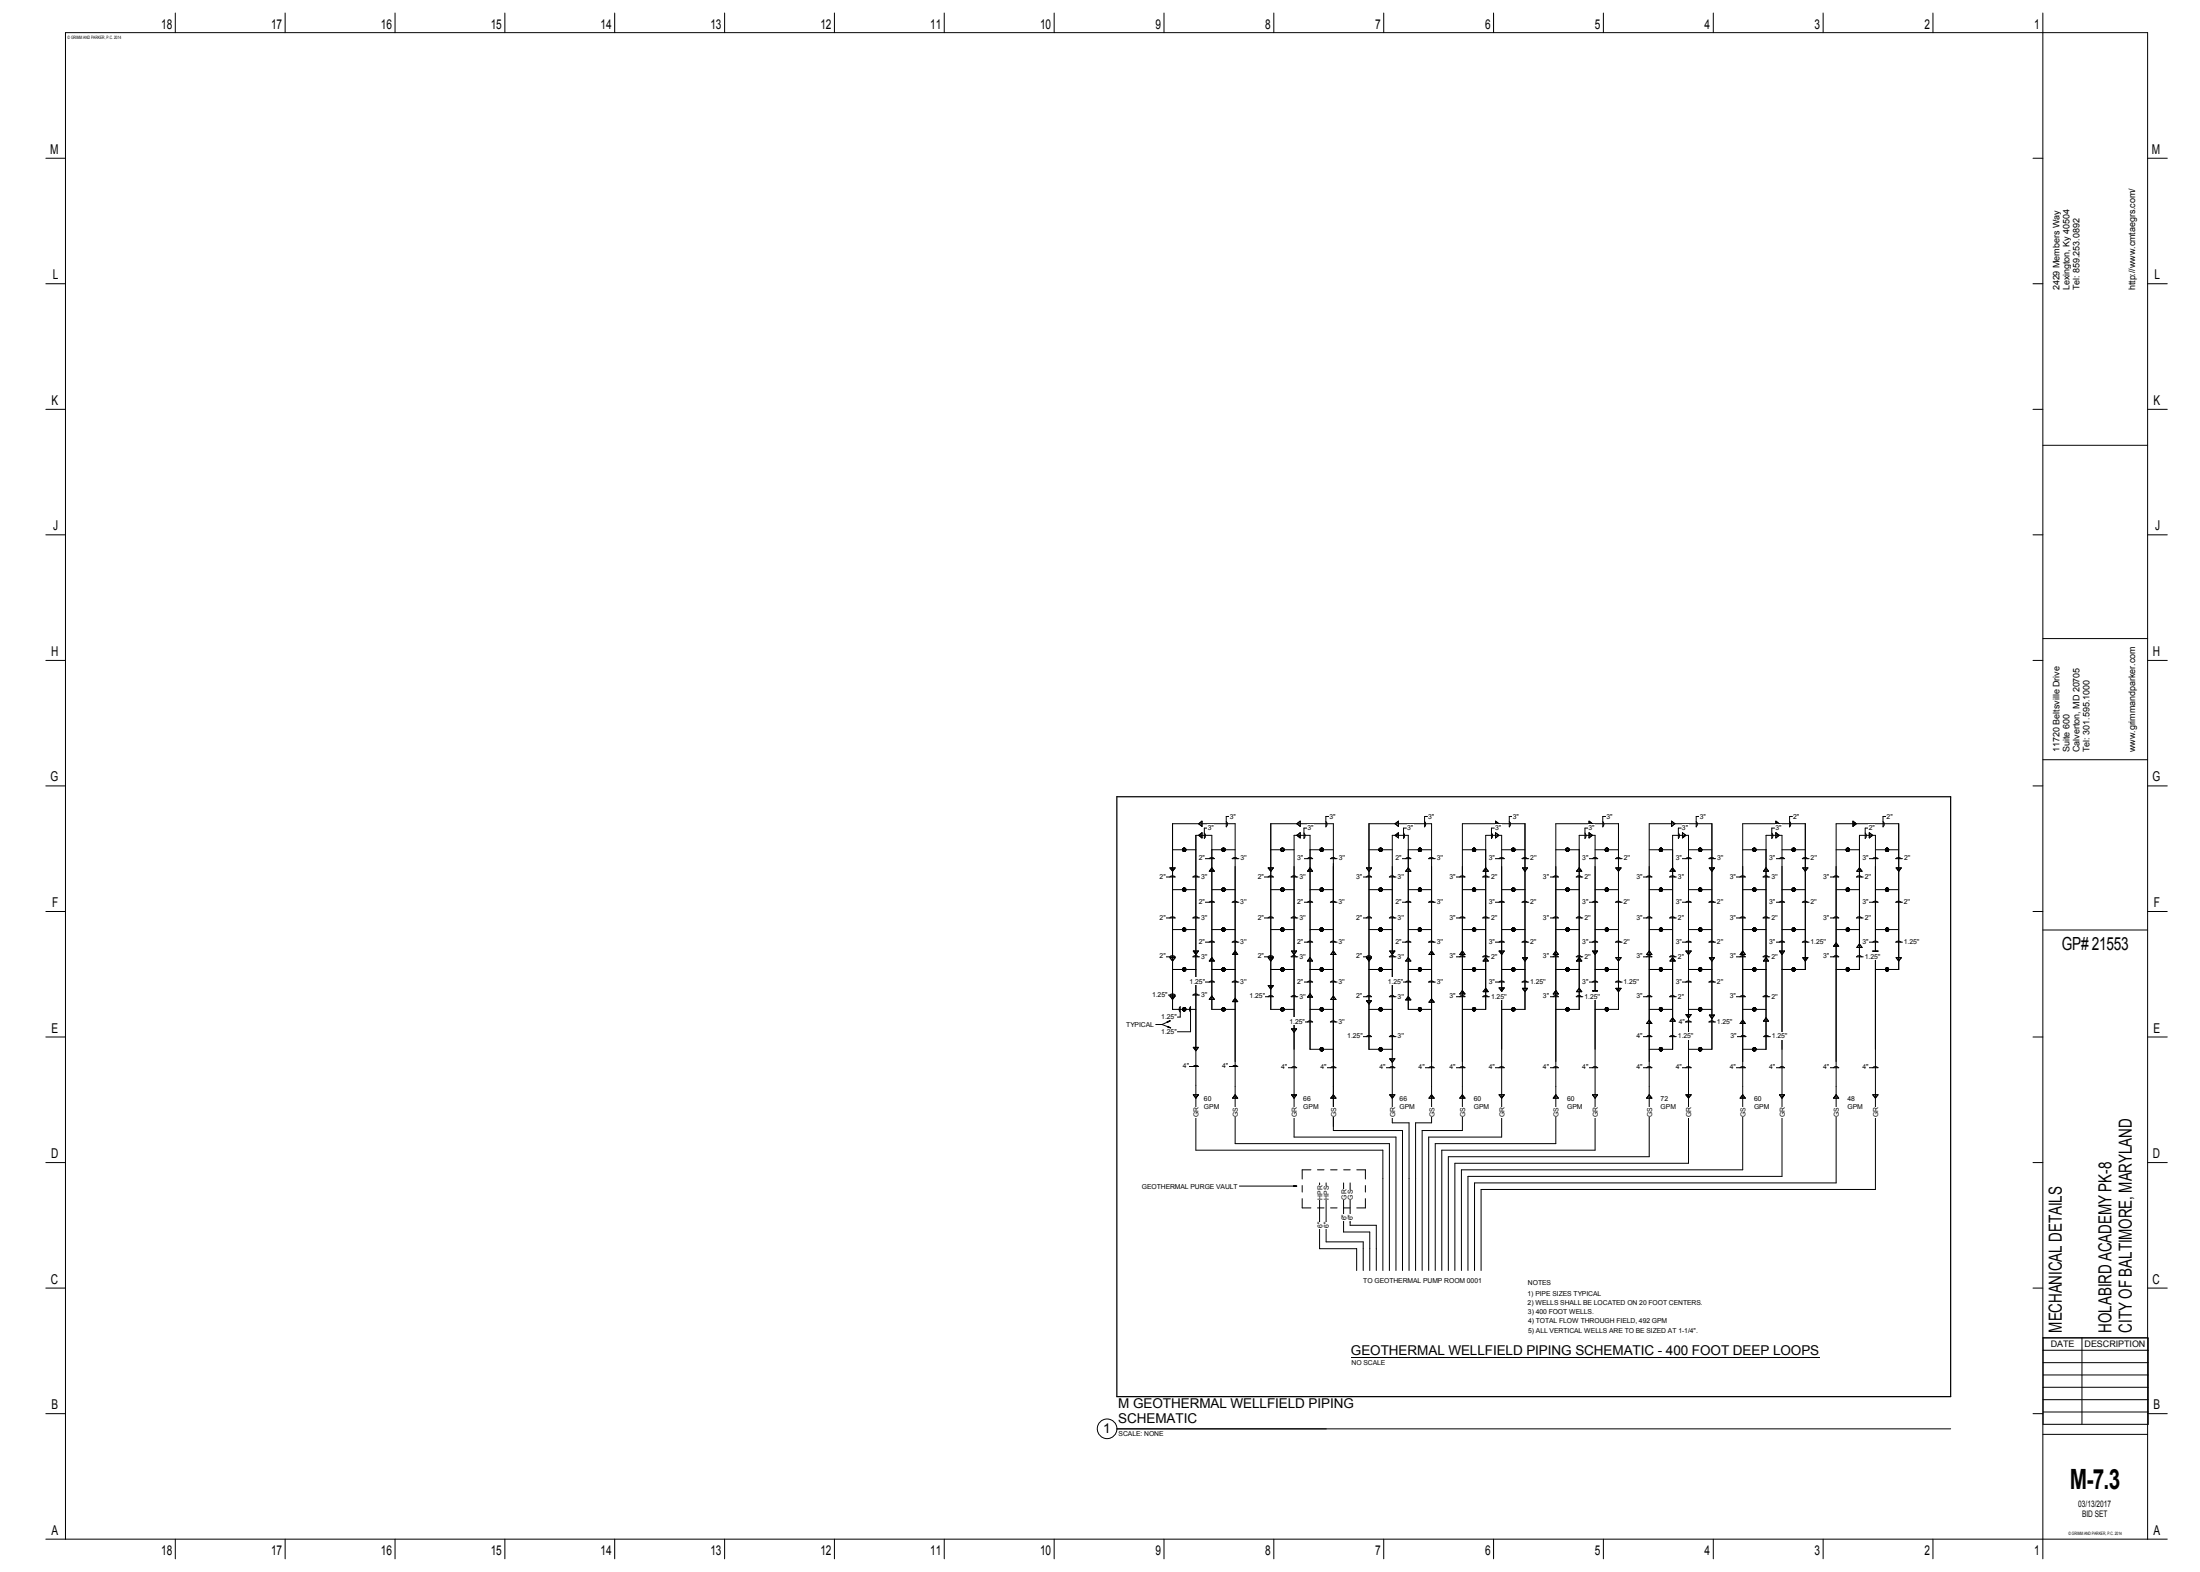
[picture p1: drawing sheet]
<svg xmlns="http://www.w3.org/2000/svg" width="1067mm" height="762mm" viewBox="0 0 1067 762" stroke-linecap="round" stroke-linejoin="round" font-family="sans-serif">
<g fill="none" stroke="#000" stroke-width=".48">
<path d="M581 399l2-1v3zM596 396h-1v5v-2v-1M629 399l1-1v3zM644 396h-1v5v-2v-1M676 399l2-1v3zM678 398v1M678 400h.1M692 396h-1v5v-2v-1M725 398l2 1-2 2zM726 399h-1l1 1M733 396h-1v5v-2v-1M771 398l1 1-1 2z"/>
<path d="M771 398l1 1M772 399l-1 1M779 396h-2v5l1-2-1-1M811 400h.1M811 398l1 1-1 2zM811 398v1M824 396h-2v5l1-2-1-1M861 400h1M861 398l2 1-2 2zM862 399h-1M869 396h-1v5v-2v-1M899 399l1 1"/>
<path d="M899 398l1 1-1 2zM900 399l-1 1M914 396h-1v5l1-2-1-1M569 412h11M573 412h1M574 411l-1 1M574 412v1M574 411h.1M574 413h.1M574 411h1M575 412l-1 1M575 411v1"/>
<path d="M575 412h.1M581 405l2-1v2zM582 404l1 1M583 406h.1M584 416h5h-1h-2M585 401h-1v5l1-1-1-1M588 412h11M592 412h1M592 412l1 1M593 412h.1M593 411l-1 1M593 411h.1"/>
<path d="M593 412v1M593 411l1 1-1 1M593 411v1M593 411l1 1M593 413h1M593 411h1M594 411h.1M594 413h-1M594 411v2M594 412v1M594 411v1M594 412l-1 1"/>
<path d="M594 412h.1M600 416h-1h-2h4M616 412h12M621 412h.1M621 411v1M621 412l1 1M621 411h.1M622 413h.1M622 411h.1M622 411h-1M622 411h1M623 411l-1 2"/>
<path d="M623 412l-1 1M623 411v1M623 412h.1M629 405l1-1v2zM629 405l1 1M630 405v1M632 416h5h-2h-1M634 401h-2v5l1-1-1-1M635 412h12M640 412l1 1 1-1M640 412h.1M640 412l1 1"/>
<path d="M640 411v1M640 411h.1M641 411h-1M641 413h.1M641 411h.1M641 411h1M641 411l1 1M641 411l-1 1M642 412h.1M642 412l-1 1M642 411v1l-1 1M642 411v1"/>
<path d="M648 416h-2h-1h3M664 412h11M669 412h.1M669 412v1M669 411v1M669 411h.1M669 411l1 1-1 1M669 411l1 1M669 413h1M669 411h1M670 411h.1M670 413h.1"/>
<path d="M670 411v2M670 412v1M670 411v1M670 412l-1 1M670 412h.1M676 405l2-1v2zM678 404l-1 1M680 416h4h-1h-1M682 401h-1v5v-1v-1M683 412h11M688 412h.1M688 412v1"/>
<path d="M688 411v1M688 411h.1M688 413h.1M688 413h1M688 411h1M688 411l1 1M689 411h.1M689 412v1M689 412l-1 1M689 411v1M689 412h.1M695 416h-1h-1h3"/>
<path d="M709 412h11M714 412h.1M714 411v1M714 412l1 1M715 413h.1M715 411h.1M715 411h-1M715 411l-1 1h1M715 411v1M715 412v1M725 401h-2v5l1-1-1-1M725 416h4h-1h-1"/>
<path d="M725 404l2 1-2 1zM726 404l1 1M728 412h11M733 412l1 1M733 411v1M733 412h.1M733 411h.1M734 413h.1M734 411h.1M734 411h-1M734 411l-1 1M734 411v1"/>
<path d="M734 412v1M734 411l1 1M735 412h-1M735 412h.1M741 416h-2h-1h3M754 412h12M759 412h.1M759 412l1 1M759 412h1M759 411v1M759 412h2M760 412h.1"/>
<path d="M760 412v1M760 413h.1M760 411h.1M760 411h-1M760 411l-1 1M760 411h1M761 411v1M761 411l-2 1M761 412l-1 1M761 411h.1M761 412h.1M770 401h-1v5v-1v-1"/>
<path d="M770 416h5h-2h-1M771 404l1 1-1 1zM771 404v1M773 412h12M778 412h.1M778 412h1M779 411l-1 1M779 412v1M779 413h.1M779 411h.1M779 411h1M779 411l1 1"/>
<path d="M780 411l-1 1h1M780 411v1M780 412l-1 1M780 411h.1M780 411l-1 2M786 416h-1h-2h4M800 412h11M805 412h.1M805 411v1M805 412l1 1M805 412v1M805 411h.1"/>
<path d="M805 411l1 1M805 413h1M805 411h1M806 411l-1 1M806 411h.1M806 411v1M806 412v1M806 412l-1 1M806 412h.1M815 401h-1v5v-1v-1M815 416h5h-1h-2M816 405v1"/>
<path d="M816 404l1 1-1 1zM817 405l-1 1M819 412h11M824 412h.1M824 411v1M824 412l1 1M824 412v1M824 411h.1M824 413h1M824 411h1M825 411l-1 1M825 411h.1"/>
<path d="M825 411v1M825 412v1M825 412h.1M831 416h-1h-1h3M845 412h11M850 412h.1M850 412v1M850 411v1M850 411v2M850 412h1M850 413h.1M850 411h.1"/>
<path d="M850 413h1M850 411h1M851 411h.1M851 411v1M851 411l-1 1M851 412v1M851 412h.1M861 401h-2v5l1-1-1-1M861 416h4h-1h-1M861 404l1 1M861 404l2 1-2 1zM864 412h11"/>
<path d="M869 412h.1M869 412l1 1M869 411v1M870 413h.1M870 411h.1M870 411h-1M870 411l-1 1M870 411l-1 1h1M870 411v1M870 412v1M870 411l1 1M871 412h-1"/>
<path d="M871 412l-1 1M877 416h-2h-1h3M890 412h12M895 412h.1M895 411v1M895 412l1 1M895 411h.1M896 411h-1M896 411l-1 1M896 413h.1M896 411h.1M896 411l1 1-1 1"/>
<path d="M896 411h1M897 412l-1 1M897 411v1M897 412h.1M906 401h-2v5l1-1-1-1M906 416h5h-2h-1M906 404l2 1-2 1zM907 404l-1 1M909 412h12M914 411v1M914 412h.1M914 412l1 1"/>
<path d="M914 411h.1M915 413h.1M915 411h.1M915 411h-1M915 411l1 1M915 411l-1 1M915 411h1M916 411v1M916 412l-1 1M916 411h.1M916 412h.1M922 416h-1h-2h4"/>
<path d="M565 425h5h-1h-2M567 421h3l-1 1zM568 421h.1M568 421h1M569 431h11M573 431l1 1M574 431h-1M574 432h.1M574 430v1M574 430h.1M574 430l1 1M574 430l1 2"/>
<path d="M575 431h.1M575 432h-1M575 431l-1 1M575 431v1M581 425h-1h-2h4M584 437h5h-1h-2M587 422h.1M588 421l1 1h-3zM588 431h11M588 422h.1M592 431l1 1M593 431h-1"/>
<path d="M593 431h1M593 431h.1M593 432h1M593 430h.1M593 430v1M593 430l1 1M594 432h-1M594 431h.1M594 431v1M600 437h-1h-2h4M613 425h4h-1h-1M615 421h2l-1 1z"/>
<path d="M615 421l1 1M616 431h12M621 431v1M621 431l1 1M621 431h.1M621 432h1M622 432h.1M622 430l-1 1M622 430v1M622 430l1 1M622 431h1M623 431l-1 1"/>
<path d="M629 425h-2h-1h3M632 437h5h-2h-1M635 421l1 1h-2zM635 431h12M636 421l-2 1M640 431l1 1M640 431h.1M640 431h2M640 431l1 1 1-1M641 432h.1M641 430h.1M641 430l-1 1"/>
<path d="M641 430v1M641 431h.1M641 431h1M642 431h.1M642 431h-1h-1M642 431v1h-1M642 431l-1 1M648 437h-2h-1h3M661 425h4h-1h-2M663 421h2l-1 1zM664 431h11M669 431v1"/>
<path d="M669 431h.1M669 431h1M669 432h1M670 430h.1M670 430l-1 1M670 430v1M670 432h.1M670 431h.1M670 431v1M676 425h-1h-1h3M680 437h4h-1h-1M683 421l1 1h-2z"/>
<path d="M683 431h11M688 431v1M688 431h.1M688 432h.1M688 432h1M688 430l1 1M689 430v1M689 430l-1 1M689 432h.1M689 431h.1M689 431l-1 1M689 431v1"/>
<path d="M695 437h-1h-1h3M706 425h4h-1h-1M709 431h11M714 432h1M714 431l1 1M714 431v1M714 431h.1M714 431h1M715 432h.1M715 430v1M715 430l-1 1M715 430l-1 1v1"/>
<path d="M715 431l-1 1M715 431h.1M715 431v1M720 421l2 1h-3zM721 421l-2 1M722 425h-2h-1h3M725 437h4h-1h-1M728 431h11M733 431v1M733 431h1M733 432h1M734 431h-1l1 1v-1"/>
<path d="M734 432h.1M734 430h.1M734 430l1 1-1 1M734 430l-1 1M734 430v1M734 431v1M738 421h3l-2 1zM739 421l1 1M741 437h-2h-1h3M751 425h5h-2h-1M754 431h12M759 431h.1"/>
<path d="M759 431l1 1M759 431h1h1M760 431h-1M760 431h.1M760 432h.1M760 430l1 1M760 430v1M760 430l-1 1M761 431h.1M761 432h-1M761 431v1M761 431l-1 1-1-1"/>
<path d="M761 431l-1 1M765 422h.1M766 421l1 1h-3zM766 422h.1M767 425h-1h-2h4M770 437h5h-2h-1M773 431h12M778 431l1 1M778 431h.1M779 432h.1M779 431h-1M779 430l1 1"/>
<path d="M779 430v1M779 430l-1 1M780 431h.1M780 431l-1 1M784 421h2l-1 1zM784 421h.1M785 421h.1M786 437h-1h-2h4M796 425h5h-1h-2M800 431h11M805 431v1M805 431h.1"/>
<path d="M805 432h.1M805 431l1 1M805 431h1M805 432h1M805 430h1M805 430v1M806 430v1M806 431v1M806 432h.1M806 431h.1M811 421l1 1M811 421l1 1h-2z"/>
<path d="M812 425h-1h-1h3M815 437h5h-1h-2M819 431h11M824 431v1M824 431h.1M824 432h.1M824 430l1 1M824 432h1M824 430h1M824 430v1M825 430v1M825 431h-1l1 1v-1"/>
<path d="M825 431h.1M825 432h.1M825 431l-1 1M825 431v1M829 421h2l-1 1zM831 421l-1 1M831 437h-1h-1h3M842 425h4h-1h-1M845 431h11M850 431h.1M850 431v1M850 431l1 1"/>
<path d="M850 432h.1M850 431h1M850 430l1 1M850 430v1M850 430h1M851 430l-1 1M851 432h-1M851 430v1M851 431h.1M851 431v1l-1-1M851 431v1M856 421l2 1h-3z"/>
<path d="M856 421h.1M858 425h-2h-1h3M861 437h4h-1h-1M864 431h11M869 431v1M869 432h1M869 431h.1M870 430v1M870 430l-1 1M870 432h.1M870 431h.1M870 431h1"/>
<path d="M871 431l-1 1M874 421h3l-2 1zM877 437h-2h-1h3M887 425h5h-2h-1M890 431h12M895 431v1M895 432h1M896 431h-1M896 432h.1M896 430l1 1M896 430l-1 1M896 430v1"/>
<path d="M896 431h1l-1 1-1-1h1M896 431h.1M896 431h1M897 432h-1M897 431l-1 1M897 431v1M901 422h.1M902 421l1 1h-3zM902 422h-1M903 425h-1h-2h3M906 437h5h-2h-1M909 431h12"/>
<path d="M914 432h1M914 431v1M914 432h.1M914 431h1h1M915 432h.1M915 431v1l1-1M915 430l1 1M915 430l-1 1M916 431h.1M916 431l-1 1M919 421h3l-1 1zM920 421h.1"/>
<path d="M920 421l1 1M922 437h-1h-2h4M565 445h5l-1-1-2 1M569 451h11M573 451h1M574 450l-1 1M574 451h.1M574 450h1l-1 1M574 450h.1M574 450l1 1h-1M581 445l-1-1-2 1h4M584 457h5l-1-1-2 1"/>
<path d="M588 451h11M592 451h1M593 450l-1 1M593 451h.1M593 450h.1M593 450l1 1M593 450h1M594 450v1M594 450l-1 1h1M594 451h-1M594 450h.1M594 450l-1 1"/>
<path d="M600 457l-1-1-2 1h4M613 445h4l-1-1-1 1M616 451h12M621 451h.1M621 450v1M621 451h1M621 450h1v1h-1M622 450h.1M622 451h.1M622 450h-1M622 450l1 1h-1M622 450h1l-1 1"/>
<path d="M629 445l-2-1-1 1h3M632 457h5l-2-1-1 1M635 451h12M640 451h.1M640 451h1M640 450v1M640 450l1 1M641 450h-1M641 450l-1 1M641 450h.1M641 450l1 1h-1M641 451h.1"/>
<path d="M641 450v1M648 457l-2-1-1 1h3M661 445h4l-1-1-2 1M664 451h11M669 451h.1M669 450v1M669 450h.1M669 451h1M670 450h.1M670 450h-1M670 450v1M670 451h.1"/>
<path d="M670 450l-1 1h1M670 450l-1 1M676 445l-1-1-1 1h3M680 457h4l-1-1-1 1M683 451h11M688 451h.1M688 451h1M688 450v1M689 450h.1M689 450h-1M689 450v1M689 451h.1"/>
<path d="M695 457l-1-1-1 1h3M706 445h4l-1-1-1 1M709 451h11M715 450h-1l1 1M715 451h.1M715 450h.1M715 450l-1 1h1M715 450l1 1M715 450v1M716 451h-1M722 445l-2-1-1 1h3M725 457h4l-1-1-1 1"/>
<path d="M728 451h11M733 451h.1M733 450v1M733 451h1M733 450l1 1M733 450h.1M734 450h-1M734 450h1M734 450h.1M734 450l-1 1M735 450v1M735 451h-1"/>
<path d="M735 451l-1-1h-1l1 1M735 451h.1M741 457l-2-1-1 1h3M751 445h5l-2-1-1 1M754 451h12M759 450l1 1M760 451h.1M760 450h-1M760 450h.1M760 450l-1 1h1M760 451v-1l1 1h-1M760 450h1"/>
<path d="M761 450v1M761 451h-1M767 445l-1-1-2 1h4M770 457h5l-2-1-1 1M773 451h12M778 451h1M779 451h.1M779 450l-1 1M779 450h1M779 450v1M779 450h.1M780 451h-1"/>
<path d="M780 450h.1M780 451h.1M780 450v1M786 457l-1-1-2 1h4M796 445h5l-1-1-2 1M800 451h11M805 451h.1M805 450v1M805 450h.1M805 450l1 1M805 450h1M806 450l-1 1"/>
<path d="M806 450h.1M806 450h-1v1h1M806 450v1M806 451h-1M806 451h.1M812 445l-1-1-1 1h3M815 457h5l-1-1-2 1M819 451h11M824 450v1M824 451h.1M824 450h1M824 450h.1"/>
<path d="M825 451h-1M825 450v1M825 451h.1M831 457l-1-1-1 1h3M842 445h4l-1-1-1 1M845 451h11M850 450v1M850 451h1M850 450l1 1M851 450l-1 1h1M851 450h.1M851 450h-1"/>
<path d="M851 451h.1M851 450v1M851 451h-1M858 445l-2-1-1 1h3M861 457h4l-1-1-1 1M864 451h11M869 451h.1M869 451h1M869 450l1 1M869 450v1M869 450h.1M869 450h1"/>
<path d="M870 451h.1M870 450h-1M870 450h.1M870 450l-1 1M870 450l1 1M870 451h-1M871 451h-1M877 457l-2-1-1 1h3M887 445h5l-2-1-1 1M890 458l1 1v-1M890 457l2 2h-3zM890 451h12"/>
<path d="M895 451h1M895 450v1M896 451h.1M896 450h1M896 450h-1M897 451h-1M897 450v1M897 451h.1M902 458l1 1h-3zM903 459h.1M903 445l-1-1-2 1h3M906 457h5l-2-1-1 1"/>
<path d="M909 451h12M914 450v1M914 451h1M915 451h.1M915 450h1M915 450h-1M916 451h-1M916 450h.1M916 450v1M916 450l-1 1M916 451h.1M922 457l-1-1-2 1h4"/>
<path d="M565 464h5l-1-1-2 1M567 464h3l-1 2zM569 470h11M570 464h.1M573 470h1M574 470h.1M574 469l-1 1M574 470h1M574 469h.1M574 469h1M574 469v1v1l1-1v-1M575 469l-1 1"/>
<path d="M575 469v1M579 461h2l-1 2zM579 461h.1M579 461l1 1M581 464l-1-1-2 1h4M584 476h5l-1-1-2 1M587 465l1 1M588 464l1 2h-3zM588 470h11M588 465l-1 1M592 470h1M593 470v1"/>
<path d="M593 470h.1M593 470l1 1M593 469h1M593 471h1M593 469l-1 1M593 469h.1M594 469v1M594 470v1M598 463h.1M599 461l1 2h-2zM599 462l-1 1M600 476l-1-1-2 1h4"/>
<path d="M613 464h4l-1-1-1 1M615 464h2l-1 2zM615 478h2l-1 1zM616 470h12M616 464l1 1M617 478l-1 1M621 470h.1M621 470h2M621 469v1M621 470h1M621 469l1 1M622 469h.1"/>
<path d="M622 469h-1M622 469l1 1M623 470h-1M626 461h3l-1 2zM629 464l-2-1-1 1h3M632 476h5l-2-1-1 1M634 465l1 1M635 464l1 2h-2zM635 470h12M640 470h.1M640 470l1 1M641 469l-1 1"/>
<path d="M641 469h1v1M641 471h.1M641 469h.1M641 469l1 1M642 470h.1M642 470h-2M642 470l-1 1M647 461l1 2h-3zM648 476l-2-1-1 1h3M661 464h4l-1-1-2 1M663 464h2l-1 2zM663 464l1 1"/>
<path d="M664 470h11M665 464l-2 1M669 470v1M669 470h.1M669 470l1 1M669 469h1M669 469v1M670 469h.1M670 469h-1M670 469v1M670 470v1M674 461h2l-1 2z"/>
<path d="M676 461l-1 1M676 464l-1-1-1 1h3M680 476h4l-1-1-1 1M683 464l1 2h-2zM683 470h11M688 470h.1M688 470v1M688 469v1M688 469h1M688 469h.1M688 469l1 1M689 469h.1"/>
<path d="M689 469l-1 1M689 470l-1 1M689 469v1M689 470h-1M689 470h.1M694 461l1 2M694 461l1 2h-2zM695 476l-1-1-1 1h3M706 464h4l-1-1-1 1M708 463h.1M709 461l1 2h-2zM709 470h11"/>
<path d="M710 462l-1 1M714 470h.1M714 470h1M714 469v1M714 469v1h1M715 469l1 1M715 469h.1M715 469h-1M715 469l-1 1M715 469v1M715 470h.1M715 470h1"/>
<path d="M716 470h-1M719 466h1M720 479l1 1M720 464l2 2h-3zM720 479l2 2h-3zM721 480l-1 1M722 464l-2-1-1 1h3M725 476h4l-1-1-1 1M727 461h2l-1 2zM727 479h2l-1 1zM727 461h.1M728 461l1 1"/>
<path d="M728 470h11M728 479h1M733 470h.1M733 470l1 1M733 469v1M733 470h1M734 469h-1M734 469h.1M734 469v1M734 469l-1 1M734 470v1M738 464h3l-2 2z"/>
<path d="M738 479h3l-2 2zM739 479h-1M739 464l1 1M740 465l-1 1M741 476l-2-1-1 1h3M751 464h5l-2-1-1 1M754 462l1 1M754 461l2 2h-3zM754 470h12M755 462v1M759 470h.1M759 470l1 1"/>
<path d="M759 470l1-1 1 1M759 470h2M760 469h.1M760 469l-1 1M760 469l1 1M760 471h.1M761 470l-1 1M761 470h.1M765 465l1 1M766 464l1 2h-3zM766 479l1 2h-3zM766 465l-1 1"/>
<path d="M767 464l-1-1-2 1h4M770 476h5l-2-1-1 1M772 461h3l-2 2zM773 470h12M774 461l-1 1M774 461h.1M778 470h1M778 470l2 1M778 470h.1M779 469l-1 1M779 470v1M779 471h1"/>
<path d="M779 469h.1M779 469v1h1M779 469l1 1M780 470v1M780 470l-1 1M780 470h.1M784 464h2l-1 2zM784 479h2l-1 2zM784 479l1 1M785 479l-1 1M786 464h.1M786 476l-1-1-2 1h4"/>
<path d="M796 464h5l-1-1-2 1M800 461v1M800 461l1 2h-3zM800 470h11M805 470h.1M805 470l1 1M805 469v1M805 470v1M805 470h1M805 469h1M805 469h.1M806 469v1"/>
<path d="M806 469l-1 1M806 469h.1M806 470h.1M806 470v1M811 464l1 2h-2zM812 465l-1 1M812 464l-1-1-1 1h3M815 476h5l-1-1-2 1M818 461h2l-1 2zM819 463h.1M819 470h11M824 470h.1"/>
<path d="M824 470l1 1M824 469v1M824 470h1M824 469h1M824 469h.1M825 469v1M825 469l-1 1M825 469h.1M825 470v1M825 470h.1M829 464h2l-1 2zM830 464l-1 1"/>
<path d="M831 476l-1-1-1 1h3M842 464h4l-1-1-1 1M845 461l1 2h-2zM845 470h11M845 461l-1 2M850 470h.1M850 470v1M850 470l1-1v1M850 470h1M850 469l1 1M850 469v1M850 469h1"/>
<path d="M850 469h.1M851 469v1M851 470l-1 1M851 470h.1M855 466h.1M856 464l2 2h-3zM858 464l-2-1-1 1h3M863 461h2l-1 2zM863 461l1 1M864 470h11v-71h-30v168h-136v49M869 470h.1M869 470h1"/>
<path d="M869 469v1M869 470l1 1M870 469h-1M870 469h.1M870 469v1M870 469l-1 1h1M870 469l1 1M870 470v1M870 470h.1M871 470h-1M874 464h3l-2 2zM875 464l1 1"/>
<path d="M877 464l-2 2M887 464h5l-2-1-1 1M890 470h12v-65h7v172h-191v39M895 470h.1M895 470l1 1M895 469v1M896 469l-1 1M896 469h.1M896 469h-1M896 469l1 1-1 1M896 469h1M897 470l-1 1"/>
<path d="M897 469v1M897 470h.1M903 464l-1-1-2 1h3M908 461h3l-2 2zM909 470h12v-71h-31v174h-175v43M909 461v1M910 461h.1M914 470l1 1M914 470h.1M914 469v1M915 469h.1M915 469h-1"/>
<path d="M915 469l1 1M915 469l-1 1M916 470l-1 1M916 470h.1M919 464h3l-1 2zM922 464h.1M565 482h5h-1h-2M567 483h3l-1 1zM570 483l-1 1M572 491v-2v-1v5h-1M573 489l1 1M574 489h-1"/>
<path d="M574 489h1v1M574 490h.1M575 489h-1v1M575 489v1h-1M575 489v1M575 489h-1M575 490h-1M577 491v-2v-1v12h-6M580 489h-11v-90h30v155h75v62M581 482h-1h-2h4M588 483l1 1h-3zM592 489l1 1"/>
<path d="M593 489h-1M593 490h.1M593 489h.1M593 490h1M593 488h.1M593 488v1M593 488l1 1M594 489h-1M594 489h.1M594 489h-1v1M594 489v1h-1M594 489l-1 1"/>
<path d="M594 490h-1M594 489v1M598 485l1 1M599 484l1 2h-2zM599 489h-11v-84h-8v153h91v58M613 483h4h-1h-1M621 489v1M621 489h.1M621 489h2M621 490h1M622 490h.1M622 489h-1l1 1"/>
<path d="M622 489v1M622 489h1M622 489h-1M623 489h.1M623 489l-1 1M626 499h3l-1 1zM628 489h-12v-90h31v149h33v68M629 483h-2h-1h3M632 495h5h-2h-1M635 483h.1M635 482l1 1h-2zM635 489h12"/>
<path d="M640 489v1M640 489l1 1M640 489h.1M640 490h1M641 489h-1M641 490h.1M641 489l1 1M641 489h.1M641 488h.1M641 488v1M641 489h1M642 490h-1"/>
<path d="M642 489v1h-1M642 489h.1M642 489v1M647 483l1 1h-3zM648 495h-2h-1h3M661 483h4h-1h-2M663 485h2l-1 2zM663 485l1 1M664 489h11M665 485l-1 1M669 489v1M669 489h.1"/>
<path d="M669 490h.1M669 490h1M670 488h.1M670 488l-1 1M670 490h.1M670 488v1M670 489h-1M670 489h.1M670 489v1h-1M670 489h-1v1M670 489l-1 1M670 489v1"/>
<path d="M676 483h-1h-1h3M682 484l1 1M683 483l1 2h-2zM683 484l-1 1M688 489l1 1M688 489v1M688 489h.1M688 490h.1M688 489h1M688 490h1M689 490h.1M689 489h.1"/>
<path d="M689 489h-1M689 489v1M689 490h-1M694 484l1 2h-2zM694 489h-11v-84h-8v139h8v72M695 485l-1 1M706 483h4h-1h-1M709 481l1 1M709 480l1 2h-2zM709 489h11v-84h8v146h-35v65M714 490h1M714 489v1"/>
<path d="M714 489h1M714 489v1h1M715 490h.1M715 489v1M715 489l-1 1M722 483h-2h-1h3M728 489h11v-90h-30v149h-19v68M733 489v1M733 490h.1M733 489h.1M733 490h1M734 489l-1 1"/>
<path d="M734 488l-1 1M734 489h.1M734 490h.1M734 489h-1M734 488l1 1M734 488l1 1-1 1M734 488h.1M734 489v1M734 489h1M735 489l-1 1M751 483h5h-2h-1M754 480l2 2h-3z"/>
<path d="M754 489h12v-84h7v153h-74v58M755 480l-1 1M759 489v1M759 489l1 1M759 489h.1M759 490h1M759 490h2M760 489l1 1M760 489h-1M760 489h.1M760 489h1M760 490h.1"/>
<path d="M761 490h-1M761 489v1M761 489h.1M761 489l-1 1M767 481h.1M767 483h-1h-2h4M772 480h3l-2 2zM773 481l1 1M773 489h12v-90h-31v155h-58v62M778 489l1 1M779 490h.1M779 489h1"/>
<path d="M779 489h-1M779 489h1v1M779 489v1M780 489h.1M780 490h-1M780 489l-1 1M780 489v1M796 483h5h-1h-2M799 495l2 1M800 494l1 2h-3zM800 489h11M805 489v1"/>
<path d="M805 490h.1M805 489h.1M805 490h1M806 489h.1M806 489h-1M806 488v1M806 488l-1 1M806 488l-1 2M806 489v1M806 490h.1M811 494l1 1M811 493l1 2h-2z"/>
<path d="M812 495h.1M812 483h-1h-1h3M815 495h5h-1h-2M818 492h2l-1 1zM818 492l1 1M819 489h11M819 492l-1 1M824 489v1M824 490h.1M824 489l1-1v1M824 489h.1M824 490h1"/>
<path d="M824 489h1M825 490h-1M825 490h.1M825 489v1M829 492h2l-1 2zM831 492h.1M831 495h-1h-1h3M842 483h4h-1h-1M845 494l1 2h-2zM845 489h11M846 495l-1 1M850 489v1"/>
<path d="M850 490h.1M850 489h.1M850 490h1M850 489h1M851 489h.1M851 490h.1M851 489v1M856 493l2 2h-3zM858 483h-2h-1h3M577 517h4l-1-1-1 1M579 508h2l-1 1zM579 508l1 1"/>
<path d="M596 517h4l-1-1-1 1M624 518h5l-2-1-1 1M640 509h1M640 508v1M640 509h1h1M641 509h.1M641 508h-1M641 508h.1M641 508h1M642 508v1M642 508h-1l-1 1M642 508l-1 1"/>
<path d="M642 508h.1M642 509h-1M643 518h5l-1-1-2 1M647 509h-12v-104h-7v146h49v65M661 502h4h-1h-2M669 509h.1M669 508l1 1M669 508v1M669 508h.1M669 508h1M669 509h1M670 508h.1"/>
<path d="M670 509h.1M670 508v1M672 518h4l-1-1-1 1M674 513h2l-1 2zM674 514l1 1M675 513l-1 1M675 509h-11v-110h30v145h-8v72M676 502h-1h-1h3M691 518h4l-1-1-1 1M706 518h4l-1-1-1 1M725 518h4l-1-1-1 1M751 518h5l-2-1-1 1"/>
<path d="M770 518h5l-2-1-1 1M796 502h5h-1h-2M796 518h5l-1-1-2 1M800 509h11v-104h8v159h-114v52M805 509h.1M805 508l1 1M805 508v1M805 508h.1M805 508h1M805 508v1h1M805 509h1M806 508h.1"/>
<path d="M806 508v1M806 509h.1M812 502h-1h-1h3M815 518h5l-1-1-2 1M819 509h11v-110h-30v162h-98v55M824 509h.1M824 508v1M824 508h1M824 509h1M824 508h.1M825 508v1M825 508h.1"/>
<path d="M825 508h-1v1h1M825 509h.1M842 518h4l-1-1-1 1M842 502h5h-2h-1M845 509h11v-104h8v165h-152v46M850 508v1M850 509h.1M850 508h.1M850 508l1 1M850 508h1M850 509h1M851 508v1"/>
<path d="M851 508h.1M851 508h-1M851 509h.1M851 509h-1M858 502h-1h-2h3M861 518h4l-1-1-1 1M887 518h5l-2-1-1 1M906 518h5l-2-1-1 1M579 531h2l-1 1zM581 531l-1 1M599 531l1 1M599 531l1 1h-2z"/>
<path d="M626 531h3l-1 1zM628 531h.1M628 531l-1 1M646 532h.1M647 531l1 1h-3zM648 532h-1M674 531h2l-1 1zM674 531l1 1M674 531h.1M694 531l1 1h-2zM695 531l-1 1M709 531l1 1"/>
<path d="M709 531l1 1h-2zM727 531h2l-1 1zM729 531l-1 1M754 531l2 1h-3zM755 531l-2 1M772 531h3l-2 1zM799 532h.1M800 531l1 1h-3zM801 532h-1M818 531h2l-1 1zM818 531l1 1M819 531h-1"/>
<path d="M845 531v1M845 531l1 1h-2zM863 531h2l-1 1zM865 531h.1M865 531l-1 1M890 531l2 1h-3zM890 531l-1 1M908 531h3l-2 1zM631 575v3M636 567h-5v5M639 567h3M640 573v32h18v11"/>
<path d="M643 573v29h18v14M645 567h3M652 573v24h12v19M652 567h3M655 573v21h12v22M658 567h4v5M662 575v3M631 581v5h5M639 586h3M645 586h3M652 586h3M662 581v5h-4"/>
<circle cx="574" cy="412" r=".7"/>
<circle cx="622" cy="412" r=".7"/>
<circle cx="574" cy="431" r=".7"/>
<circle cx="593" cy="431" r=".7"/>
<circle cx="622" cy="431" r=".7"/>
<circle cx="669" cy="431" r=".7"/>
<circle cx="689" cy="431" r=".7"/>
<circle cx="779" cy="431" r=".7"/>
<circle cx="870" cy="431" r=".7"/>
<circle cx="641" cy="451" r=".7"/>
<circle cx="688" cy="451" r=".7"/>
<circle cx="825" cy="451" r=".7"/>
<circle cx="896" cy="451" r=".7"/>
<circle cx="915" cy="451" r=".7"/>
<circle cx="593" cy="470" r=".7"/>
<circle cx="622" cy="470" r=".7"/>
<circle cx="669" cy="470" r=".7"/>
<circle cx="669" cy="509" r=".7"/>
</g>
<path d="M542 386h404v291h-404z" fill="none" stroke="#000" stroke-width=".59"/>
<path d="M655 651h227v7h-227z" fill="#fff"/>
<path d="M655 658h227h-227z" fill="#000"/>
<g fill="#fff">
<path d="M655 659h17v3h-17z"/>
<path d="M741 620h11v4h-11z"/>
<path d="M741 630h85v3h-85z"/>
<path d="M741 634h32v4h-32z"/>
<path d="M741 625h36v4h-36z"/>
<path d="M741 638h67v4h-67z"/>
<path d="M923 414h3v4h-3z"/>
<path d="M923 435h3v4h-3z"/>
<path d="M906 399h3v4h-3z"/>
<path d="M903 414h3v4h-3z"/>
<path d="M903 435h3v4h-3z"/>
<path d="M923 455h8v3h-8z"/>
<path d="M903 455h3v3h-3z"/>
<path d="M915 394h3v4h-3z"/>
<path d="M904 423h3v4h-3z"/>
<path d="M884 423h3v4h-3z"/>
<path d="M904 443h3v4h-3z"/>
<path d="M884 443h3v3h-3z"/>
<path d="M904 462h8v3h-8z"/>
<path d="M884 462h3v3h-3z"/>
<path d="M896 531h4v4h-4z"/>
<path d="M896 535h7v3h-7z"/>
<path d="M878 414h3v4h-3z"/>
<path d="M878 435h3v4h-3z"/>
<path d="M861 399h3v4h-3z"/>
<path d="M858 414h3v4h-3z"/>
<path d="M858 435h3v4h-3z"/>
<path d="M878 455h7v3h-7z"/>
<path d="M858 455h3v3h-3z"/>
<path d="M870 394h2v4h-2z"/>
<path d="M859 423h3v4h-3z"/>
<path d="M839 423h3v4h-3z"/>
<path d="M859 443h3v4h-3z"/>
<path d="M839 443h3v3h-3z"/>
<path d="M859 462h3v3h-3z"/>
<path d="M839 462h3v3h-3z"/>
<path d="M833 414h3v4h-3z"/>
<path d="M833 435h3v4h-3z"/>
<path d="M816 399h3v4h-3z"/>
<path d="M813 414h3v4h-3z"/>
<path d="M813 435h3v4h-3z"/>
<path d="M833 455h3v3h-3z"/>
<path d="M813 455h3v3h-3z"/>
<path d="M824 394h3v4h-3z"/>
<path d="M814 423h3v4h-3z"/>
<path d="M793 423h3v4h-3z"/>
<path d="M814 443h3v4h-3z"/>
<path d="M793 443h3v3h-3z"/>
<path d="M814 462h3v3h-3z"/>
<path d="M793 462h3v3h-3z"/>
<path d="M787 414h3v4h-3z"/>
<path d="M787 435h3v4h-3z"/>
<path d="M770 399h3v4h-3z"/>
<path d="M767 414h3v4h-3z"/>
<path d="M767 435h3v4h-3z"/>
<path d="M787 455h3v3h-3z"/>
<path d="M767 455h3v3h-3z"/>
<path d="M779 394h3v4h-3z"/>
<path d="M768 423h3v4h-3z"/>
<path d="M748 423h3v4h-3z"/>
<path d="M768 443h3v4h-3z"/>
<path d="M748 443h3v3h-3z"/>
<path d="M768 462h3v3h-3z"/>
<path d="M748 462h3v3h-3z"/>
<path d="M742 414h3v4h-3z"/>
<path d="M742 435h3v4h-3z"/>
<path d="M725 399h3v4h-3z"/>
<path d="M722 414h3v4h-3z"/>
<path d="M722 435h3v4h-3z"/>
<path d="M742 455h3v3h-3z"/>
<path d="M722 455h3v3h-3z"/>
<path d="M734 394h3v4h-3z"/>
<path d="M723 423h3v4h-3z"/>
<path d="M703 423h3v4h-3z"/>
<path d="M723 443h3v4h-3z"/>
<path d="M703 443h3v3h-3z"/>
<path d="M723 462h3v3h-3z"/>
<path d="M703 462h3v3h-3z"/>
<path d="M697 414h3v4h-3z"/>
<path d="M697 435h3v4h-3z"/>
<path d="M682 399h3v4h-3z"/>
<path d="M677 414h3v4h-3z"/>
<path d="M677 435h3v4h-3z"/>
<path d="M697 455h3v3h-3z"/>
<path d="M677 455h3v3h-3z"/>
<path d="M693 394h2v4h-2z"/>
<path d="M678 423h3v4h-3z"/>
<path d="M658 423h3v4h-3z"/>
<path d="M678 443h3v4h-3z"/>
<path d="M658 443h3v3h-3z"/>
<path d="M678 462h3v3h-3z"/>
<path d="M658 462h3v3h-3z"/>
<path d="M649 414h3v4h-3z"/>
<path d="M649 435h3v4h-3z"/>
<path d="M634 399h3v4h-3z"/>
<path d="M629 414h3v4h-3z"/>
<path d="M629 435h3v4h-3z"/>
<path d="M649 455h3v3h-3z"/>
<path d="M629 455h3v3h-3z"/>
<path d="M645 394h3v4h-3z"/>
<path d="M630 423h3v4h-3z"/>
<path d="M610 423h3v4h-3z"/>
<path d="M630 443h3v4h-3z"/>
<path d="M610 443h3v3h-3z"/>
<path d="M630 462h3v3h-3z"/>
<path d="M610 462h3v3h-3z"/>
<path d="M602 414h3v4h-3z"/>
<path d="M601 435h4v4h-4z"/>
<path d="M586 399h3v4h-3z"/>
<path d="M581 414h3v4h-3z"/>
<path d="M581 435h3v4h-3z"/>
<path d="M601 455h4v3h-4z"/>
<path d="M581 455h3v3h-3z"/>
<path d="M596 394h3v4h-3z"/>
<path d="M582 423h4v4h-4z"/>
<path d="M562 423h3v4h-3z"/>
<path d="M582 443h4v4h-4z"/>
<path d="M562 443h3v3h-3z"/>
<path d="M582 462h4v3h-4z"/>
<path d="M562 462h3v3h-3z"/>
<path d="M661 619h58v4h-58z"/>
<path d="M582 480h4v4h-4z"/>
<path d="M559 480h7v4h-7z"/>
<path d="M601 474h4v4h-4z"/>
<path d="M577 474h7v4h-7z"/>
<path d="M649 474h3v4h-3z"/>
<path d="M629 474h3v4h-3z"/>
<path d="M630 481h3v4h-3z"/>
<path d="M606 481h7v4h-7z"/>
<path d="M649 493h3v4h-3z"/>
<path d="M625 493h8v4h-8z"/>
<path d="M697 474h3v4h-3z"/>
<path d="M673 474h7v4h-7z"/>
<path d="M678 481h3v4h-3z"/>
<path d="M658 481h3v4h-3z"/>
<path d="M678 500h3v4h-3z"/>
<path d="M653 500h8v4h-8z"/>
<path d="M742 474h8v4h-8z"/>
<path d="M722 474h3v4h-3z"/>
<path d="M723 481h8v4h-8z"/>
<path d="M703 481h3v4h-3z"/>
<path d="M787 474h8v4h-8z"/>
<path d="M767 474h3v4h-3z"/>
<path d="M768 481h8v4h-8z"/>
<path d="M748 481h3v4h-3z"/>
<path d="M833 474h3v4h-3z"/>
<path d="M813 474h3v4h-3z"/>
<path d="M814 481h3v4h-3z"/>
<path d="M793 481h3v4h-3z"/>
<path d="M859 481h3v4h-3z"/>
<path d="M839 481h3v4h-3z"/>
<path d="M833 493h7v4h-7z"/>
<path d="M814 493h3v4h-3z"/>
<path d="M814 500h7v4h-7z"/>
<path d="M793 500h3v4h-3z"/>
<path d="M793 515h3v4h-3z"/>
<path d="M813 515h3v4h-3z"/>
<path d="M839 515h3v4h-3z"/>
<path d="M858 515h3v4h-3z"/>
<path d="M884 515h3v4h-3z"/>
<path d="M903 515h3v4h-3z"/>
<path d="M748 515h3v4h-3z"/>
<path d="M767 515h3v4h-3z"/>
<path d="M703 515h3v4h-3z"/>
<path d="M722 515h3v4h-3z"/>
<path d="M669 515h3v4h-3z"/>
<path d="M688 515h3v4h-3z"/>
<path d="M621 515h3v4h-3z"/>
<path d="M640 515h3v4h-3z"/>
<path d="M574 515h3v3h-3z"/>
<path d="M593 515h3v3h-3z"/>
<path d="M851 531h3v4h-3z"/>
<path d="M851 535h7v3h-7z"/>
<path d="M805 531h4v4h-4z"/>
<path d="M805 535h8v3h-8z"/>
<path d="M760 531h4v4h-4z"/>
<path d="M760 535h7v3h-7z"/>
<path d="M715 531h3v4h-3z"/>
<path d="M715 535h7v3h-7z"/>
<path d="M679 531h3v4h-3z"/>
<path d="M679 535h7v3h-7z"/>
<path d="M632 531h4v4h-4z"/>
<path d="M632 535h7v3h-7z"/>
<path d="M584 531h3v4h-3z"/>
<path d="M584 535h7v3h-7z"/>
<path d="M908 537h4v5h-4z"/>
<path d="M889 537h3v5h-3z"/>
<path d="M862 537h4v5h-4z"/>
<path d="M843 537h4v5h-4z"/>
<path d="M817 537h4v5h-4z"/>
<path d="M798 537h4v5h-4z"/>
<path d="M772 537h4v5h-4z"/>
<path d="M753 537h4v5h-4z"/>
<path d="M726 537h4v5h-4z"/>
<path d="M707 537h4v5h-4z"/>
<path d="M692 537h4v5h-4z"/>
<path d="M673 537h4v5h-4z"/>
<path d="M645 537h4v5h-4z"/>
<path d="M626 537h4v5h-4z"/>
<path d="M597 537h4v5h-4z"/>
<path d="M578 537h4v5h-4z"/>
</g>
<path d="M627 575h2z" fill="#000"/>
<path d="M601 575h28M627 575h2z" fill="none" stroke="#000" stroke-width=".48"/>
<g fill="#fff">
<path d="M554 573h46v4h-46z"/>
<path d="M650 577h4v5h-4z"/>
<path d="M653 577h4v5h-4z"/>
<path d="M638 575h4v7h-4z"/>
<path d="M641 575h4v7h-4z"/>
<path d="M650 589h4v3h-4z"/>
<path d="M653 589h4v3h-4z"/>
<path d="M638 592h4v3h-4z"/>
<path d="M641 592h4v3h-4z"/>
<path d="M563 491h8v4h-8z"/>
<path d="M563 498h8v4h-8z"/>
</g>
<path d="M560 497h3M563 497l5 1M566 495h1l-1 1zM566 498h2zM567 495l-4 2" fill="none" stroke="#000" stroke-width=".48"/>
<path d="M566 495h1l-1 1zM566 498h2z" fill="#000"/>
<g fill="#fff">
<path d="M546 495h14v4h-14z"/>
<path d="M741 643h82v4h-82z"/>
<path d="M859 500h8v4h-8z"/>
<path d="M839 500h3v4h-3z"/>
</g>
<g fill="none" stroke="#000" stroke-width=".48">
<path d="M85 6v10M138 6v10M192 6v10M245 6v10M298 6v10M351 6v10M405 6v10M458 6v10M511 6v10M564 6v10M618 6v10M671 6v10"/>
<path d="M724 6v10M777 6v10M831 6v10M884 6v10M937 6v10M991 6v750M22 77h10M986 77h5M1041 77h10M22 138h10M986 138h5M1041 138h10"/>
<path d="M22 198h10M986 198h5M1041 198h10M991 216h50M22 259h10M986 259h5M1041 259h10M991 310h50M22 320h10M986 320h5M1041 320h10M991 368h50"/>
<path d="M22 381h10M986 381h5M1041 381h10M22 442h10M986 442h5M991 451h50M1041 442h10M22 503h10M986 503h5M1041 503h10M22 564h10M986 564h5"/>
<path d="M1041 564h10M22 624h10M986 624h5M1041 624h10M991 648h50M22 685h10M986 685h5M991 695h50M1041 685h10M22 746h1029M32 746v-730h1009v730M85 746v10"/>
<path d="M138 746v10M192 746v10M245 746v10M298 746v10M351 746v10M405 746v10M458 746v10M511 746v10M564 746v10M618 746v10M671 746v10M724 746v10"/>
<path d="M777 746v10M831 746v10M884 746v10M937 746v10"/>
</g>
<g fill="#fff">
<path d="M986 748h3v7h-3z"/>
<path d="M933 748h3v7h-3z"/>
<path d="M880 748h3v7h-3z"/>
<path d="M827 748h2v7h-2z"/>
<path d="M773 748h3v7h-3z"/>
<path d="M720 748h3v7h-3z"/>
<path d="M667 748h2v7h-2z"/>
<path d="M614 748h2v7h-2z"/>
<path d="M560 748h3v7h-3z"/>
<path d="M504 748h6v7h-6z"/>
<path d="M451 748h5v7h-5z"/>
<path d="M398 748h5v7h-5z"/>
<path d="M345 748h5v7h-5z"/>
<path d="M291 748h6v7h-6z"/>
<path d="M238 748h5v7h-5z"/>
<path d="M185 748h5v7h-5z"/>
<path d="M131 748h6v7h-6z"/>
<path d="M78 748h6v7h-6z"/>
<path d="M995 323h5v42h-5z"/>
<path d="M999 346h5v19h-5z"/>
<path d="M1004 324h5v41h-5z"/>
<path d="M1009 330h5v35h-5z"/>
<path d="M986 8h3v7h-3z"/>
<path d="M933 8h3v7h-3z"/>
<path d="M880 8h3v7h-3z"/>
<path d="M827 8h2v7h-2z"/>
<path d="M773 8h3v7h-3z"/>
<path d="M720 8h3v7h-3z"/>
<path d="M667 8h2v7h-2z"/>
<path d="M614 8h2v7h-2z"/>
<path d="M560 8h3v7h-3z"/>
<path d="M504 8h6v7h-6z"/>
<path d="M451 8h5v7h-5z"/>
<path d="M398 8h5v7h-5z"/>
<path d="M345 8h5v7h-5z"/>
<path d="M291 8h6v7h-6z"/>
<path d="M238 8h5v7h-5z"/>
<path d="M185 8h5v7h-5z"/>
<path d="M131 8h6v7h-6z"/>
<path d="M78 8h6v7h-6z"/>
<path d="M1044 738h3v7h-3z"/>
<path d="M1044 677h3v8h-3z"/>
<path d="M1044 616h3v8h-3z"/>
<path d="M1044 555h3v8h-3z"/>
<path d="M1044 495h3v7h-3z"/>
<path d="M1044 434h3v7h-3z"/>
<path d="M1044 373h3v7h-3z"/>
<path d="M1044 312h3v7h-3z"/>
<path d="M1045 251h2v8h-2z"/>
<path d="M1044 190h3v8h-3z"/>
<path d="M1045 129h2v8h-2z"/>
<path d="M1043 69h4v7h-4z"/>
<path d="M25 738h3v7h-3z"/>
<path d="M25 677h3v8h-3z"/>
<path d="M25 616h3v8h-3z"/>
<path d="M25 555h3v8h-3z"/>
<path d="M25 495h3v7h-3z"/>
<path d="M25 434h3v7h-3z"/>
<path d="M25 373h3v7h-3z"/>
<path d="M25 312h3v7h-3z"/>
<path d="M26 251h2v8h-2z"/>
<path d="M25 190h3v8h-3z"/>
<path d="M26 129h2v8h-2z"/>
<path d="M24 69h4v7h-4z"/>
<path d="M1003 742h26v3h-26z"/>
<path d="M33 17h26v2h-26z"/>
<path d="M1031 313h5v52h-5z"/>
<path d="M1016 563h10v83h-10z"/>
<path d="M1026 542h10v104h-10z"/>
<path d="M1000 453h32v9h-32z"/>
<path d="M995 102h5v39h-5z"/>
<path d="M999 101h5v40h-5z"/>
<path d="M1004 106h5v35h-5z"/>
<path d="M1031 91h5v50h-5z"/>
<path d="M1004 710h24v15h-24z"/>
<path d="M992 575h10v71h-10z"/>
<path d="M1008 727h16v4h-16z"/>
<path d="M1010 731h12v5h-12z"/>
</g>
<g fill="none" stroke="#000" stroke-width=".48">
<path d="M991 649h51v41h-51zM991 655h51M1010 649v41M991 678h51M991 672h51M991 666h51M991 661h51M542 693h404M991 684h51"/>
<circle cx="537" cy="693" r="5"/>
</g>
<text font-size="13.5" x="1004" y="722">M-7.3</text>
<g font-size="8.8">
<text x="1000" y="460">GP# 21553</text>
<text x="1000" y="646" transform="rotate(-90 1000 646)">MECHANICAL DETAILS</text>
<text x="1024" y="646" transform="rotate(-90 1024 646)">HOLABIRD ACADEMY PK-8</text>
<text x="1034" y="646" transform="rotate(-90 1034 646)">CITY OF BALTIMORE, MARYLAND</text>
</g>
<g font-size="6.6">
<text x="78" y="14">18</text>
<text x="131" y="14">17</text>
<text x="185" y="14">16</text>
<text x="238" y="14">15</text>
<text x="291" y="14">14</text>
<text x="345" y="14">13</text>
<text x="398" y="14">12</text>
<text x="451" y="14">11</text>
<text x="504" y="14">10</text>
<text x="560" y="14">9</text>
<text x="614" y="14">8</text>
<text x="667" y="14">7</text>
<text x="720" y="14">6</text>
<text x="773" y="14">5</text>
<text x="827" y="14">4</text>
<text x="880" y="14">3</text>
<text x="933" y="14">2</text>
<text x="986" y="14">1</text>
<text x="24" y="75">M</text>
<text x="1043" y="75">M</text>
<text x="26" y="135">L</text>
<text x="1045" y="135">L</text>
<text x="25" y="196">K</text>
<text x="1044" y="196">K</text>
<text x="26" y="257">J</text>
<text x="1045" y="257">J</text>
<text x="25" y="318">H</text>
<text x="1044" y="318">H</text>
<text x="25" y="379">G</text>
<text x="1044" y="379">G</text>
<text x="25" y="440">F</text>
<text x="1044" y="440">F</text>
<text x="25" y="501">E</text>
<text x="1044" y="501">E</text>
<text x="25" y="561">D</text>
<text x="1044" y="561">D</text>
<text x="25" y="622">C</text>
<text x="1044" y="622">C</text>
<text x="655" y="657">GEOTHERMAL WELLFIELD PIPING SCHEMATIC - 400 FOOT DEEP LOOPS</text>
<text x="25" y="683">B</text>
<text x="542" y="683">M GEOTHERMAL WELLFIELD PIPING</text>
<text x="1044" y="683">B</text>
<text x="542" y="690">SCHEMATIC</text>
<text x="535" y="695">1</text>
<text x="25" y="744">A</text>
<text x="1044" y="744">A</text>
<text x="78" y="754">18</text>
<text x="131" y="754">17</text>
<text x="185" y="754">16</text>
<text x="238" y="754">15</text>
<text x="291" y="754">14</text>
<text x="345" y="754">13</text>
<text x="398" y="754">12</text>
<text x="451" y="754">11</text>
<text x="504" y="754">10</text>
<text x="560" y="754">9</text>
<text x="614" y="754">8</text>
<text x="667" y="754">7</text>
<text x="720" y="754">6</text>
<text x="773" y="754">5</text>
<text x="827" y="754">4</text>
<text x="880" y="754">3</text>
<text x="933" y="754">2</text>
<text x="986" y="754">1</text>
</g>
<g font-size="4.4">
<text x="999" y="141" transform="rotate(-90 999 141)">2429 Members Way</text>
<text x="1003" y="141" transform="rotate(-90 1003 141)">Lexington, Ky 40504</text>
<text x="1008" y="141" transform="rotate(-90 1008 141)">Tel: 859.253.0892</text>
<text x="1035" y="141" transform="rotate(-90 1035 141)">http://www.cmtaegrs.com/</text>
<text x="999" y="365" transform="rotate(-90 999 365)">11720 Beltsville Drive</text>
<text x="1003" y="365" transform="rotate(-90 1003 365)">Suite 600</text>
<text x="1008" y="365" transform="rotate(-90 1008 365)">Calverton, MD 20705</text>
<text x="1013" y="365" transform="rotate(-90 1013 365)">Tel: 301.595.1000</text>
<text x="1035" y="365" transform="rotate(-90 1035 365)">www.grimmandparker.com</text>
<text x="994" y="653">DATE</text>
<text x="1011" y="653">DESCRIPTION</text>
<text x="1008" y="731">03/13/2017</text>
<text x="1010" y="735">BID SET</text>
</g>
<g font-size="3.3">
<text x="596" y="397">3&quot;</text>
<text x="645" y="397">3&quot;</text>
<text x="693" y="397">3&quot;</text>
<text x="734" y="397">3&quot;</text>
<text x="779" y="397">3&quot;</text>
<text x="824" y="397">3&quot;</text>
<text x="870" y="397">2&quot;</text>
<text x="915" y="397">2&quot;</text>
<text x="586" y="402">3&quot;</text>
<text x="634" y="402">3&quot;</text>
<text x="682" y="402">3&quot;</text>
<text x="725" y="402">3&quot;</text>
<text x="770" y="402">3&quot;</text>
<text x="816" y="402">3&quot;</text>
<text x="861" y="402">3&quot;</text>
<text x="906" y="402">2&quot;</text>
<text x="581" y="417">2&quot;</text>
<text x="602" y="417">3''</text>
<text x="629" y="417">3&quot;</text>
<text x="649" y="417">3''</text>
<text x="677" y="417">2&quot;</text>
<text x="697" y="417">3''</text>
<text x="722" y="417">3&quot;</text>
<text x="742" y="417">2''</text>
<text x="767" y="417">3&quot;</text>
<text x="787" y="417">2''</text>
<text x="813" y="417">3&quot;</text>
<text x="833" y="417">3''</text>
<text x="858" y="417">3&quot;</text>
<text x="878" y="417">2''</text>
<text x="903" y="417">3&quot;</text>
<text x="923" y="417">2''</text>
<text x="562" y="426">2&quot;</text>
<text x="610" y="426">2&quot;</text>
<text x="658" y="426">3&quot;</text>
<text x="703" y="426">3&quot;</text>
<text x="748" y="426">3&quot;</text>
<text x="793" y="426">3&quot;</text>
<text x="839" y="426">3&quot;</text>
<text x="884" y="426">3&quot;</text>
<text x="582" y="426">3''</text>
<text x="630" y="426">3''</text>
<text x="678" y="426">3''</text>
<text x="723" y="426">2''</text>
<text x="768" y="426">2''</text>
<text x="814" y="426">3''</text>
<text x="859" y="426">3''</text>
<text x="904" y="426">2''</text>
<text x="581" y="438">2&quot;</text>
<text x="601" y="438">3''</text>
<text x="629" y="438">2&quot;</text>
<text x="649" y="438">3''</text>
<text x="677" y="438">2&quot;</text>
<text x="697" y="438">3''</text>
<text x="722" y="438">3&quot;</text>
<text x="742" y="438">2''</text>
<text x="767" y="438">3&quot;</text>
<text x="787" y="438">2''</text>
<text x="813" y="438">3&quot;</text>
<text x="833" y="438">2''</text>
<text x="858" y="438">3&quot;</text>
<text x="878" y="438">2''</text>
<text x="903" y="438">3&quot;</text>
<text x="923" y="438">2''</text>
<text x="562" y="446">2&quot;</text>
<text x="582" y="446">3''</text>
<text x="610" y="446">2&quot;</text>
<text x="630" y="446">3''</text>
<text x="658" y="446">2&quot;</text>
<text x="678" y="446">3''</text>
<text x="703" y="446">3&quot;</text>
<text x="723" y="446">2''</text>
<text x="748" y="446">3&quot;</text>
<text x="768" y="446">2''</text>
<text x="793" y="446">3&quot;</text>
<text x="814" y="446">2''</text>
<text x="839" y="446">3&quot;</text>
<text x="859" y="446">2''</text>
<text x="884" y="446">3&quot;</text>
<text x="904" y="446">2''</text>
<text x="581" y="458">2&quot;</text>
<text x="601" y="458">3''</text>
<text x="629" y="458">2&quot;</text>
<text x="649" y="458">3''</text>
<text x="677" y="458">2&quot;</text>
<text x="697" y="458">3''</text>
<text x="722" y="458">3&quot;</text>
<text x="742" y="458">2''</text>
<text x="767" y="458">3&quot;</text>
<text x="787" y="458">2''</text>
<text x="813" y="458">3&quot;</text>
<text x="833" y="458">2''</text>
<text x="858" y="458">3&quot;</text>
<text x="878" y="458">1.25''</text>
<text x="903" y="458">3&quot;</text>
<text x="923" y="458">1.25''</text>
<text x="562" y="465">2&quot;</text>
<text x="582" y="465">3''</text>
<text x="610" y="465">2&quot;</text>
<text x="630" y="465">3''</text>
<text x="658" y="465">2&quot;</text>
<text x="678" y="465">3''</text>
<text x="703" y="465">3&quot;</text>
<text x="723" y="465">2''</text>
<text x="748" y="465">3&quot;</text>
<text x="768" y="465">2''</text>
<text x="793" y="465">3&quot;</text>
<text x="814" y="465">2''</text>
<text x="839" y="465">3&quot;</text>
<text x="859" y="465">2''</text>
<text x="884" y="465">3&quot;</text>
<text x="904" y="465">1.25''</text>
<text x="577" y="477">1.25&quot;</text>
<text x="601" y="477">3''</text>
<text x="629" y="477">2&quot;</text>
<text x="649" y="477">3''</text>
<text x="673" y="477">1.25&quot;</text>
<text x="697" y="477">3''</text>
<text x="722" y="477">3&quot;</text>
<text x="742" y="477">1.25''</text>
<text x="767" y="477">3&quot;</text>
<text x="787" y="477">1.25''</text>
<text x="813" y="477">3&quot;</text>
<text x="833" y="477">2''</text>
<text x="559" y="483">1.25&quot;</text>
<text x="582" y="483">3''</text>
<text x="606" y="484">1.25&quot;</text>
<text x="630" y="484">3''</text>
<text x="658" y="484">2&quot;</text>
<text x="678" y="484">3''</text>
<text x="703" y="484">3&quot;</text>
<text x="723" y="484">1.25''</text>
<text x="748" y="484">3&quot;</text>
<text x="768" y="484">1.25''</text>
<text x="793" y="484">3&quot;</text>
<text x="814" y="484">2''</text>
<text x="839" y="484">3&quot;</text>
<text x="859" y="484">2''</text>
<text x="546" y="498">TYPICAL</text>
<text x="563" y="494">1.25&quot;</text>
<text x="625" y="496">1.25&quot;</text>
<text x="649" y="496">3''</text>
<text x="814" y="496">4&quot;</text>
<text x="833" y="496">1.25''</text>
<text x="563" y="501">1.25&quot;</text>
<text x="653" y="503">1.25&quot;</text>
<text x="678" y="503">3''</text>
<text x="793" y="503">4&quot;</text>
<text x="814" y="503">1.25''</text>
<text x="839" y="503">3&quot;</text>
<text x="859" y="503">1.25''</text>
<text x="574" y="518">4&quot;</text>
<text x="593" y="518">4&quot;</text>
<text x="621" y="518">4&quot;</text>
<text x="640" y="518">4&quot;</text>
<text x="669" y="518">4&quot;</text>
<text x="688" y="518">4&quot;</text>
<text x="703" y="518">4&quot;</text>
<text x="722" y="518">4&quot;</text>
<text x="748" y="518">4&quot;</text>
<text x="767" y="518">4&quot;</text>
<text x="793" y="518">4&quot;</text>
<text x="813" y="518">4&quot;</text>
<text x="839" y="518">4&quot;</text>
<text x="858" y="518">4&quot;</text>
<text x="884" y="518">4&quot;</text>
<text x="903" y="518">4&quot;</text>
<text x="584" y="534">60</text>
<text x="632" y="534">66</text>
<text x="679" y="534">66</text>
<text x="715" y="534">60</text>
<text x="760" y="534">60</text>
<text x="805" y="534">72</text>
<text x="851" y="534">60</text>
<text x="896" y="534">48</text>
<text x="584" y="538">GPM</text>
<text x="632" y="538">GPM</text>
<text x="679" y="538">GPM</text>
<text x="715" y="538">GPM</text>
<text x="760" y="538">GPM</text>
<text x="805" y="538">GPM</text>
<text x="851" y="538">GPM</text>
<text x="896" y="538">GPM</text>
<text x="581" y="542" transform="rotate(-90 581 542)">GR</text>
<text x="600" y="542" transform="rotate(-90 600 542)">GS</text>
<text x="629" y="542" transform="rotate(-90 629 542)">GR</text>
<text x="648" y="542" transform="rotate(-90 648 542)">GS</text>
<text x="676" y="542" transform="rotate(-90 676 542)">GR</text>
<text x="696" y="542" transform="rotate(-90 696 542)">GS</text>
<text x="710" y="542" transform="rotate(-90 710 542)">GS</text>
<text x="730" y="542" transform="rotate(-90 730 542)">GR</text>
<text x="756" y="542" transform="rotate(-90 756 542)">GS</text>
<text x="775" y="542" transform="rotate(-90 775 542)">GR</text>
<text x="801" y="542" transform="rotate(-90 801 542)">GS</text>
<text x="820" y="542" transform="rotate(-90 820 542)">GR</text>
<text x="846" y="542" transform="rotate(-90 846 542)">GS</text>
<text x="865" y="542" transform="rotate(-90 865 542)">GR</text>
<text x="892" y="542" transform="rotate(-90 892 542)">GS</text>
<text x="911" y="542" transform="rotate(-90 911 542)">GR</text>
<text x="554" y="576">GEOTHERMAL PURGE VAULT</text>
<text x="641" y="582" transform="rotate(-90 641 582)">HPR</text>
<text x="644" y="582" transform="rotate(-90 644 582)">HPS</text>
<text x="653" y="582" transform="rotate(-90 653 582)">GR</text>
<text x="656" y="582" transform="rotate(-90 656 582)">GS</text>
<text x="653" y="592" transform="rotate(-90 653 592)">6&quot;</text>
<text x="656" y="592" transform="rotate(-90 656 592)">6&quot;</text>
<text x="641" y="595" transform="rotate(-90 641 595)">6&quot;</text>
<text x="644" y="595" transform="rotate(-90 644 595)">6&quot;</text>
<text x="661" y="622">TO GEOTHERMAL PUMP ROOM 0001</text>
<text x="741" y="623">NOTES</text>
<text x="741" y="628">1) PIPE SIZES TYPICAL</text>
<text x="741" y="633">2) WELLS SHALL BE LOCATED ON 20 FOOT CENTERS.</text>
<text x="741" y="637">3) 400 FOOT WELLS.</text>
<text x="741" y="641">4) TOTAL FLOW THROUGH FIELD, 492 GPM</text>
<text x="741" y="646">5) ALL VERTICAL WELLS ARE TO BE SIZED AT 1-1/4&quot;.</text>
<text x="655" y="662">NO SCALE</text>
<text x="542" y="696">SCALE: NONE</text>
</g>
<g font-size="2.2">
<text x="33" y="19">© GRIMM AND PARKER, P.C. 2014</text>
<text x="1003" y="744">© GRIMM AND PARKER, P.C. 2014</text>
</g>
</svg>
